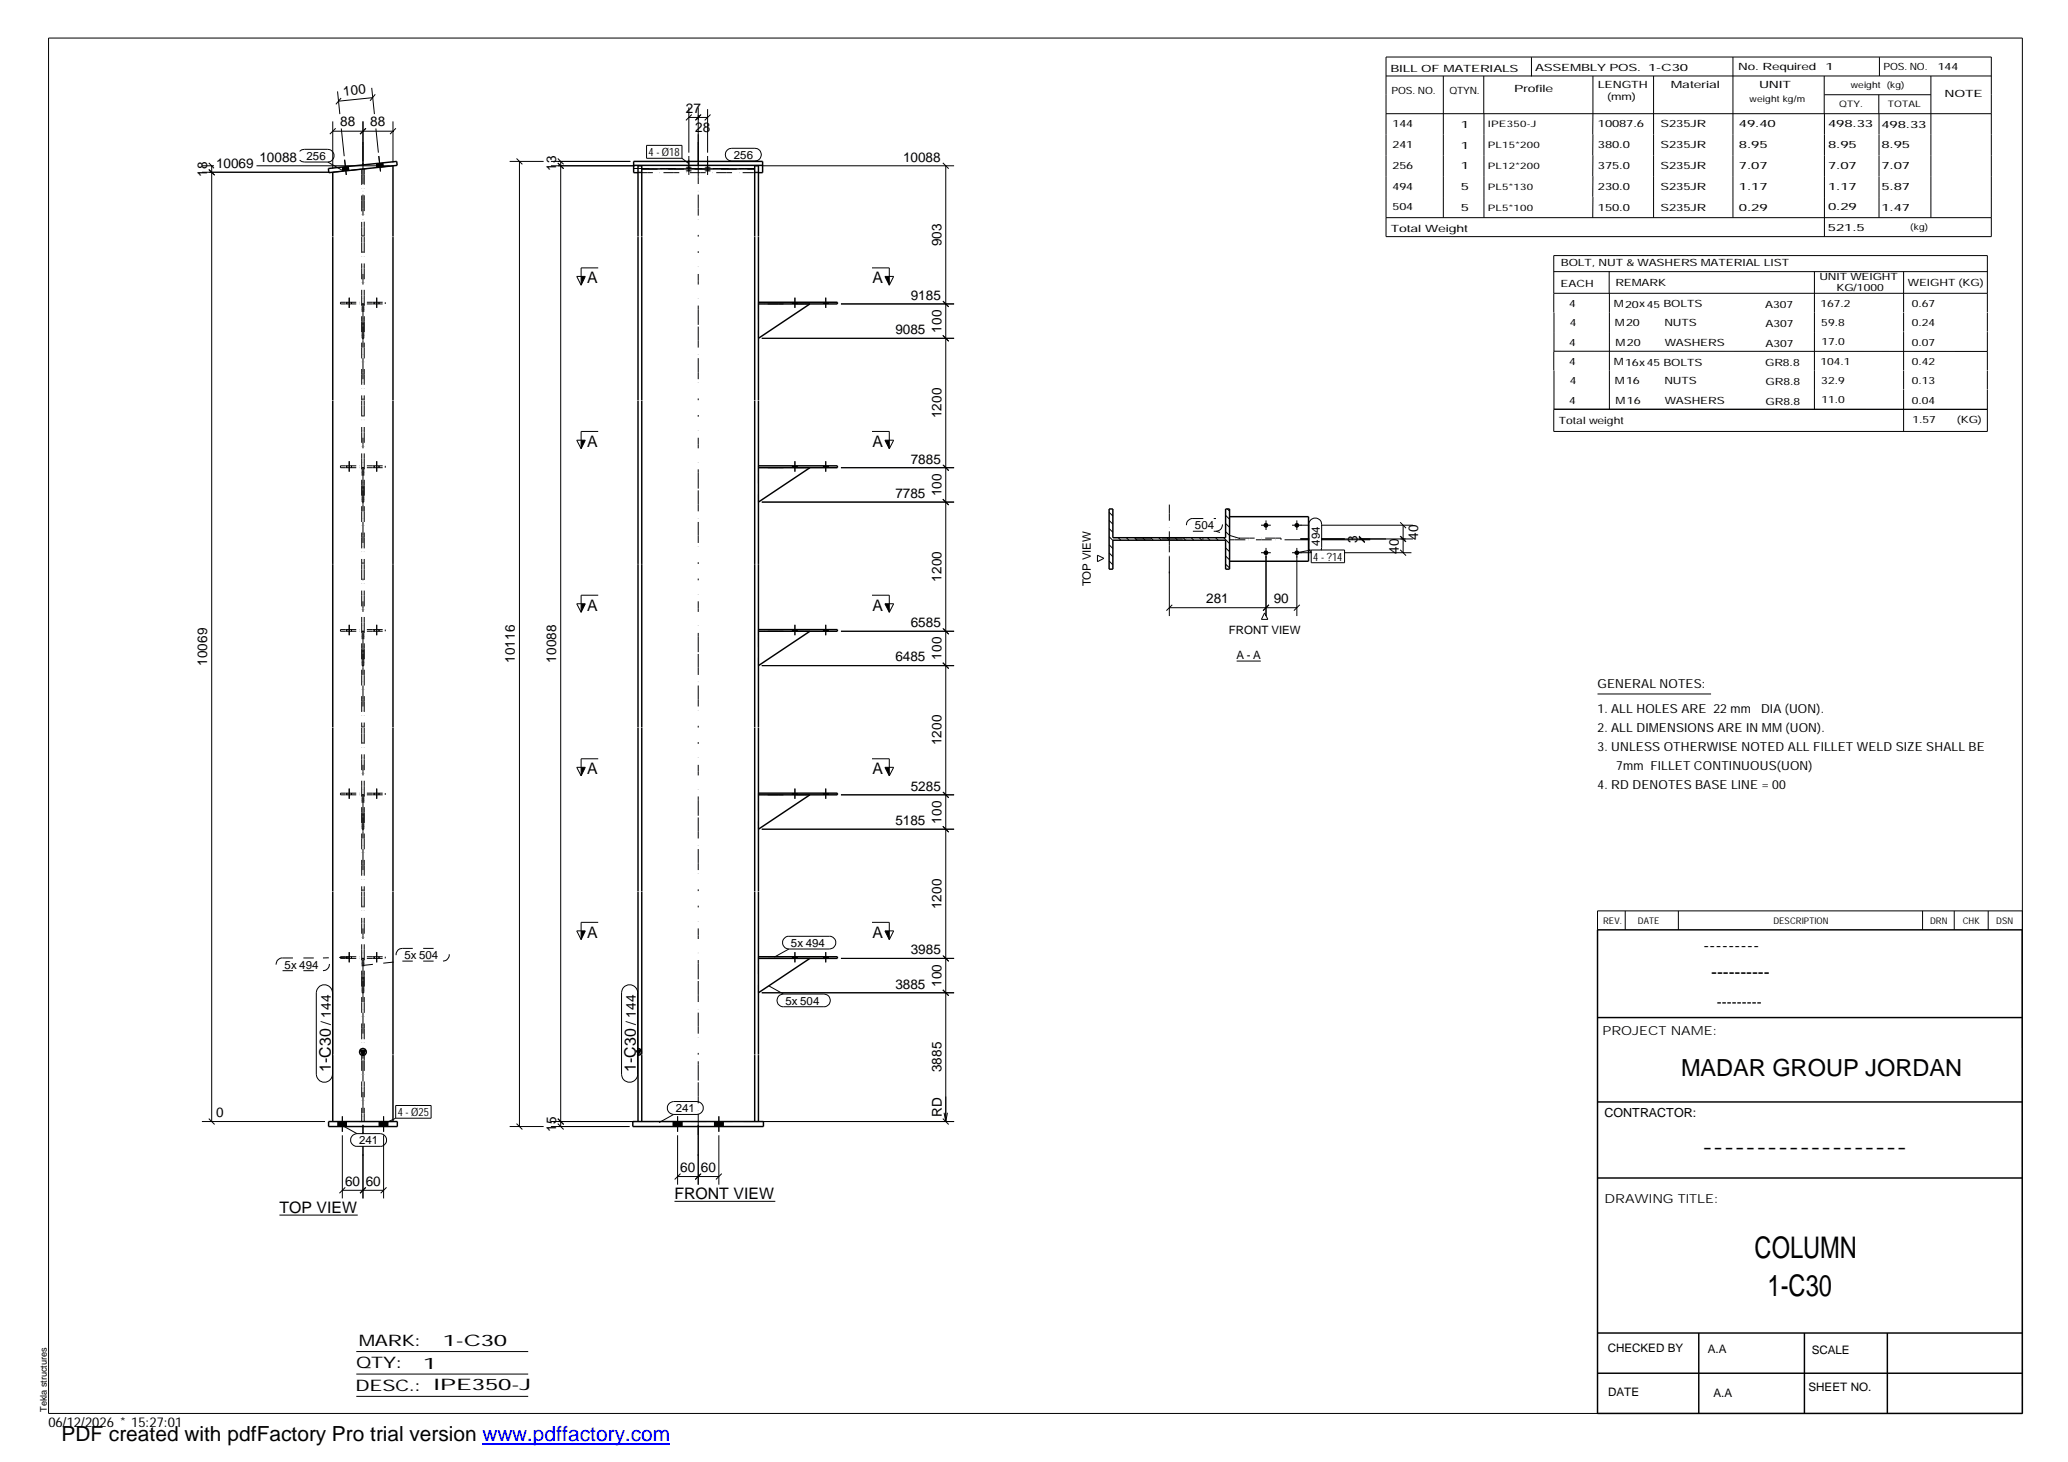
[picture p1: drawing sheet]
<svg xmlns="http://www.w3.org/2000/svg" width="420mm" height="297mm" viewBox="0 0 420 297" stroke-linecap="round" stroke-linejoin="round" font-family="sans-serif">
<g fill="none" stroke="#000" stroke-width=".2">
<path d="M9.9 7.7h401v279.5h-401zM68.6 18.6l.4 4.6M69.3 19.9l-1.1 1.3M75.5 17.9l.6 5.3M75.7 19.8l-7 .8M76.2 19.2l-1 1.3M281.6 11.6h123v36.5h-123zM281.6 15.4h123M293.2 15.4v28.8M301.5 15.4v7.7M311.1 11.6v3.9M323.6 15.4v16.2"/>
<path d="M336 15.4v28.8M352.1 11.6v32.6M370.6 15.4v7.7M370.7 19.2h21.6M381.7 19.2v3.9M381.8 11.6v3.8M392.3 15.4v28.8M41 33.7h2.5M41 35h25.9M42.4 34.4l1.2 1.2-1.1-1.1M42.4 33.1l1.1 1.1M43 33.7v194.2"/>
<path d="M52.1 33.7h27.1M60.9 30.8l.4-.4 .5-.1h4.8a1.29 1.29 0 0 1 1.3 1.3 1.29 1.29 0 0 1-1.3 1.3M60.9 32.5l.4 .3 .5 .1h4.8M66.6 32.9l3 1.7M67.6 26.7h12.2M67.6 24.7v9.6M68.2 26.1l-1.2 1.1M69.3 26.1l.6 5.6M69.6 33.9v.9M70 32.5l.4 3M70.8 33.8l.1 .9M73.7 24.7v8.9"/>
<path d="M74.3 26.1l-1.1 1.1M76.4 26.1l.5 4.9M76.5 33.2l.1 .9M77 31.7l.3 3.1M77.8 33.1l.1 .8M79.8 24.7v8.3M80.4 26.1l-1.2 1.1M103.5 32.8h6.9M104.9 32.2l1.2 1.2M105.5 32.8v196.1M111.9 32.8h16.2M111.9 33.7h17"/>
<path d="M113.3 33.1l1.2 1.2-1.1-1.1M113.3 32.2l1.2 1.2M113.9 32.8v196.1M131.4 29.5h7.2v2.7h-7.2zM138.6 32.2l1.4 1.1M140 21.8v9.2M140 31.7v3.8M140 23.9h3.8M140.5 23.3l-1.1 1.2M141.9 21.8v11.8M142.4 23.3l-1.1 1.2M142.5 23.3l-1.1 1.1"/>
<path d="M143.8 22.2v8.8M143.8 31.7v3.8M144.4 23.3l-1.2 1.2M147.7 30.5l.5-.3 .5-.1h4.7a1.29 1.29 0 0 1 1.3 1.3 1.29 1.29 0 0 1-1.3 1.3h-4.7a1.28 1.28 0 0 1-1.2-.8 1.28 1.28 0 0 1 .2-1.4zM154.8 33.7h39M191.6 33.1l1.1 1.2M192.2 33.7v194.2M281.6 23.1h123M301.5 23.1v21.1M323.6 31.6v4.2M323.6 35.8v4.2M370.7 23.1v25"/>
<path d="M381.8 23.1v21.1M117.2 56.2h1.7l-.8 1.7zM121.5 54.4h-3.4v3.5M177.2 54.4h3.5v3.5M179.8 56.2h1.8l-.9 1.7zM281.6 44.2h123M315.7 59.6h88.1M315.7 55.2h88.1M323.6 40v4.2M326.9 55.1v4.5M327 59.6v23.6M368.6 55.2v28"/>
<path d="M386.8 55.2v8.2M154.8 68.7h39M161 61.4v.4M161.5 60.5v2.1M162 61.4v.4M167.3 61.4v.4M167.8 60.5v2.1M168.3 61.4v.4M170.9 61.8h22.9M191.6 68.1l1.1 1.2M191.6 61.2l1.1 1.1M315.7 71.4v3.9"/>
<path d="M315.7 71.4h88.1M315.7 63.5v7.9M315.7 75.3v7.8M386.8 63.5v3.9M386.8 67.5v7.7M386.8 75.3v3.8M386.8 79.2v8.5M403.8 63.4v-11.5h-88.1v11.6M403.8 63.5v3.9M403.8 67.5v7.7M403.8 75.3v3.8M403.8 79.2v8.5h-88.1v-4.5h88.1"/>
<path d="M117.2 89.4h1.7l-.8 1.8zM121.5 87.7h-3.4v3.5M161 94.6v.4M161.5 93.7v2.1M162 94.6v.4M167.3 94.6v.4M167.8 93.7v2.1M168.3 94.6v.4M170.9 95h22.9M177.2 87.7h3.5v3.5M179.8 89.4h1.8l-.9 1.8zM191.6 94.4l1.1 1.2-1-1.1"/>
<path d="M154.8 102h39M191.6 101.4l1.1 1.2M223 112.8l1.3 .6-1.3 .7zM225.3 104.1l.8 .7M225.3 105.7l.8 .8M225.3 107.4l.8 .7M225.3 109l.8 .8M225.3 110.7l.8 .7M225.3 112.3l.8 .8M225.3 114l.8 .8M227.2 109.2l.5 .6M228.9 109.2l.5 .6"/>
<path d="M230.5 109.2l.5 .6M232.2 109.2l.5 .6M233.8 109.2l.5 .6M235.5 109.2l.4 .6M237.1 109.2l.5 .6M237.6 113v12.2M238.8 109.2l.4 .6M240.4 109.2l.5 .6M242 109.2l.5 .6M243.7 109.2l.5 .6M245.3 109.2l.5 .6M247 109.2l.5 .6"/>
<path d="M248.6 109.2l1.2 1.2M249 104.7l.8 .8M249 106.4l.8 .7M249 108l.8 .8M249 111.3l.8 .8M249 113l.8 .7M249 114.6l.8 .8M249.3 103.4l.5 .4M256.2 112.3h2M256.2 106.7h2M257.2 105.7v2M257.2 111.3v13.9"/>
<path d="M261 109.7h5M262.5 106.7h3.5M263.5 105.7v2M263.5 111.3v13.9M264.2 109.5h1.8M266.4 111.7h6.8v2.6h-6.8zM266.4 111.7l-2.9 .6M268.4 111.8l.1-.5v-4.8a1.29 1.29 0 0 0-1.3-1.3 1.29 1.29 0 0 0-1.3 1.3v5l.5 .8h-3.9M268.4 106.7h18.7M268.4 109.5h18.7M268.4 109.7h10M273.1 112.3h13.7"/>
<path d="M276.1 109.1l1.2 1.2M276.1 108.9l1.2 1.2M276.7 109.5v.2M284.5 111.7l1.2 1.2M284.5 109l1.1 1.1M284.5 106.1l1.2 1.2M284.6 109l1.1 1.1M285.1 106.7v5.6M117.2 122.7h1.7l-.8 1.7zM121.5 120.9h-3.4v3.5M154.8 135.2h39M161 127.9v.4"/>
<path d="M161.5 126.9v2.2M162 127.9v.4M167.3 127.9v.4M167.8 126.9v2.2M168.3 127.9v.4M170.9 128.3h22.9M177.2 120.9h3.5v3.5M179.8 122.7h1.8l-.9 1.7zM191.6 134.6l1.1 1.2M191.6 127.7l1.1 1.1-1-1.1M237.6 123.5h25.9M238.2 122.9l-1.2 1.2"/>
<path d="M251.2 134.3h5M256.9 124.5l.7 1.3h-1.3zM257.8 122.9l-1.2 1.2M264.1 122.9l-1.2 1.2M117.2 155.9h1.7l-.8 1.7zM121.5 154.2h-3.4v3.4M177.2 154.2h3.5v3.4M179.8 155.9h1.8l-.9 1.7zM324.6 141h23M154.8 168.5h39M161 161.1v.4M161.5 160.2v2.1"/>
<path d="M162 161.1v.4M167.3 161.1v.4M167.8 160.2v2.1M168.3 161.1v.4M170.9 161.5h22.9M191.6 167.9l1.1 1.2M191.6 160.9l1.1 1.2-1-1.1M117.2 189.1h1.7l-.8 1.8zM121.5 187.4h-3.4v3.5M159.2 190.8l.8-.6h8.5a1.29 1.29 0 0 1 1.3 1.3 1.29 1.29 0 0 1-1.3 1.3h-8.2a1.31 1.31 0 0 1-1.1-2zM160.3 192.8l-3 1.7M161 194.4v.3"/>
<path d="M161.5 193.4v2.1M162 194.4v.3M167.3 194.4v.3M167.8 193.4v2.1M168.3 194.4v.3M170.9 194.7h22.9M177.2 187.4h3.5v3.5M179.8 189.1h1.8l-.9 1.8zM191.6 194.1l1.1 1.2M330.2 185.1v3.8M341 185.1v3.8M390.6 185.1v3.8"/>
<path d="M397 185.1v3.8M403.9 185.1v3.8M410.9 185.1h-86.3v3.8M64.8 200.6a1.65 1.65 0 0 1 1.7-.4 1.65 1.65 0 0 1 1.1 1.5v16.6a1.65 1.65 0 0 1-1.7 1.6 1.65 1.65 0 0 1-1.6-1.6v-16.6l.1-.6zM126.7 200.6a1.64 1.64 0 0 1 1.8-.4 1.64 1.64 0 0 1 1 1.5v16.6a1.63 1.63 0 0 1-1.6 1.6 1.63 1.63 0 0 1-1.6-1.6v-16.6l.1-.6zM154.8 201.7h39M156.2 200.3l3 1.7M158.2 202.3l1-.3h8.2a1.29 1.29 0 0 1 1.3 1.2 1.29 1.29 0 0 1-1.3 1.3h-8.2a1.3 1.3 0 0 1-1.2-.8 1.3 1.3 0 0 1 .2-1.4zM191.6 201.1l1.1 1.2M41 227.9h25M42.4 227.3l1.2 1.2M68.7 227.9v1"/>
<path d="M69.6 226.8v3.1M69.6 230.7v12.8M69.6 228.7l2.9 1.6M70.4 227.9v1M71.6 230.7l.9-.4h4.8a1.29 1.29 0 0 1 1.2 1.3 1.29 1.29 0 0 1-1.2 1.3h-4.8a1.28 1.28 0 0 1-1.2-.8 1.28 1.28 0 0 1 .3-1.4zM73.7 228.5v1.9M73.7 232.9v10.6M77 227.9v1M77.9 226.8v3.1M77.9 230.7v12.8M78.8 227.9v1M80.4 224.6h7.2v2.6h-7.2z"/>
<path d="M80.4 227.2l-2.5 1.2M103.5 228.9h6.9M104.9 228.3l1.2 1.2M111.9 228.9h16M111.9 227.9h17M113.3 228.3l1.2 1.2M113.3 227.3l1.2 1.2M136 224.2l.9-.4h4.7a1.31 1.31 0 0 1 1.3 1.3 1.31 1.31 0 0 1-1.3 1.3h-4.7a1.31 1.31 0 0 1-1.2-.8 1.31 1.31 0 0 1 .3-1.4zM136.8 227.9v1M136.9 226.4l-3 1.7M137.7 226.8v3.1M137.7 230.7v10"/>
<path d="M137.7 239h8.3M138.3 238.4l-1.2 1.2M138.6 227.9v1M141.9 228.5v12.2M142.5 238.4l-1.2 1.2 1.1-1.1M145.2 227.9v1M146 226.8v3.1M146 230.7v10M146.6 238.4l-1.1 1.2M146.9 227.9v1M154.8 227.9h39M191.6 227.3l1.1 1.2"/>
<path d="M191.8 226.1l.4 1.8M192.5 226.1l-.3 1.8M56.8 246.9h15.9M69.6 241.8h8.3M70.1 241.2l-1.1 1.2M74.3 241.2l-1.1 1.2 1.1-1.1M78.5 241.2l-1.2 1.2M137 244.1h20.5M72.4 274.6h34.9M72.4 279.2h34.9M72.4 283.7h34.9"/>
</g>
<g fill="#000">
<path d="M118.1 56.2h.8l-.8 1.7zM179.8 56.2h.9v1.7zM118.1 89.4h.8l-.8 1.8zM179.8 89.4h.9v1.8zM118.1 122.7h.8l-.8 1.7zM179.8 122.7h.9v1.7zM118.1 155.9h.8l-.8 1.7zM179.8 155.9h.9v1.7zM118.1 189.1h.8l-.8 1.8zM179.8 189.1h.9v1.8zM73.2 213.4h1.1l-.6 1zM129.1 213.4h1.1l-.6 1z"/>
<path d="M69.6 33.9l1.2-.1 .1 .9-1.3 .1z" fill-rule="evenodd"/>
<path d="M69.6 33.9l1.2-.1 .1 .9-1.3 .1z" fill-rule="evenodd"/>
<path d="M76.5 33.2l1.3-.1 .1 .8-1.3 .2z" fill-rule="evenodd"/>
<path d="M76.5 33.2l1.3-.1 .1 .8-1.3 .2z" fill-rule="evenodd"/>
<path d="M139.3 34l.4-.1 .8 .1-.3 .1z" fill-rule="evenodd"/>
<path d="M139.3 34.7l.4-.1 .8 .1-.1 .1h-.9z" fill-rule="evenodd"/>
<path d="M143.1 34l.5-.1 .8 .1-.4 .1z" fill-rule="evenodd"/>
<path d="M143.1 34.7l.5-.1 .8 .1-.2 .1h-.9z" fill-rule="evenodd"/>
<path d="M161 61.4h1v.4h-1z" fill-rule="evenodd"/>
<path d="M161 61.4h1v.4h-1z" fill-rule="evenodd"/>
<path d="M167.3 61.4h1v.4h-1z" fill-rule="evenodd"/>
<path d="M167.3 61.4h1v.4h-1z" fill-rule="evenodd"/>
<path d="M161 94.6h1v.4h-1z" fill-rule="evenodd"/>
<path d="M161 94.6h1v.4h-1z" fill-rule="evenodd"/>
<path d="M167.3 94.6h1v.4h-1z" fill-rule="evenodd"/>
<path d="M167.3 94.6h1v.4h-1z" fill-rule="evenodd"/>
<path d="M161 127.9h1v.4h-1z" fill-rule="evenodd"/>
<path d="M161 127.9h1v.4h-1z" fill-rule="evenodd"/>
<path d="M167.3 127.9h1v.4h-1z" fill-rule="evenodd"/>
<path d="M167.3 127.9h1v.4h-1z" fill-rule="evenodd"/>
<path d="M161 161.1h1v.4h-1z" fill-rule="evenodd"/>
<path d="M161 161.1h1v.4h-1z" fill-rule="evenodd"/>
<path d="M167.3 161.1h1v.4h-1z" fill-rule="evenodd"/>
<path d="M167.3 161.1h1v.4h-1z" fill-rule="evenodd"/>
<path d="M161 194.4h1v.3h-1z" fill-rule="evenodd"/>
<path d="M161 194.4h1v.3h-1z" fill-rule="evenodd"/>
<path d="M167.3 194.4h1v.3h-1z" fill-rule="evenodd"/>
<path d="M167.3 194.4h1v.3h-1z" fill-rule="evenodd"/>
<path d="M68.7 227.9h1.7v1h-1.7z" fill-rule="evenodd"/>
<path d="M68.7 227.9h1.7v1h-1.7z" fill-rule="evenodd"/>
<path d="M77 227.9h1.8v1h-1.8z" fill-rule="evenodd"/>
<path d="M77 227.9h1.8v1h-1.8z" fill-rule="evenodd"/>
<path d="M136.8 227.9h1.8v1h-1.8z" fill-rule="evenodd"/>
<path d="M136.8 227.9h1.8v1h-1.8z" fill-rule="evenodd"/>
<path d="M145.2 227.9h1.7v1h-1.7z" fill-rule="evenodd"/>
<path d="M145.2 227.9h1.7v1h-1.7z" fill-rule="evenodd"/>
<circle cx="257.2" cy="112.3" r=".48"/>
<circle cx="257.2" cy="106.7" r=".48"/>
<circle cx="263.5" cy="112.3" r=".48"/>
<circle cx="263.5" cy="106.7" r=".48"/>
</g>
<g fill="none" stroke="#000" stroke-width=".3">
<path d="M66.7 34.2l13.9-1.4 .1 .8-13.9 1.5zM67.6 35v13.1M79.8 33.7v14.4M128.7 33.6h26.2M129.6 35.1h-.9v-2.3h26.2v2.3h-.8M130.4 34.3h22.9M67.6 48.2v33.1M79.8 48.2v33.1M129.6 48.1v-14.4h.8v14.4M129.6 48.2v33.1M130.4 48.2v33.1M153.3 48.1v-14.4h.8v14.4"/>
<path d="M153.3 48.2v33.1M154.1 48.2v33.1M154.1 61.4h16v.4h-16M164.5 61.8l-10.4 6.9M67.6 81.4v66.4M79.8 81.4v66.4M129.6 81.4v66.4M130.4 81.4v66.4M153.3 81.4v66.4M154.1 81.4v66.4M154.1 94.6h16v.4h-16M164.5 95l-10.4 7"/>
<path d="M225.3 103.4h.8v5.8h22.9v-5.8h.8v12.2h-.8v-5.8h-22.9v5.8h-.8zM249.8 105h16.1v9h-16.1M154.1 127.9h16v.4h-16M164.5 128.3l-10.4 6.9M67.6 147.9v33.1M79.8 147.9v33.1M129.6 147.9v33.1M130.4 147.9v33.1M153.3 147.9v33.1M154.1 147.9v33.1M154.1 161.1h16v.4h-16M164.5 161.5l-10.4 7"/>
<path d="M67.6 181.1v33.2M79.8 181.1v33.2M129.6 181.1v33.2M130.4 181.1v33.2M153.3 181.1v33.2M154.1 181.1v33.2M154.1 194.4h16v.3h-16M164.5 194.7l-10.4 7M324.6 188.9h86.2l.1 98.3h-86.3zM67.6 214.4v13.5M73.2 213.4h1.1l-.6 1zM79.8 214.4v13.5"/>
<path d="M129.5 213a.69 .69 0 0 1 .8 .7 .69 .69 0 0 1-.8 .7M129.5 214.1l.1 .3M129.5 213.4h.7l-.6 1M129.6 214.4v13.5M130.4 214.4v13.5M153.3 214.4v13.5M154.1 214.4v13.5M324.6 206.7h86.3M66.8 227.9h13.9v1h-13.9zM128.6 227.9h26.5v1h-26.5zM324.6 239.3h86.3M324.6 223.9h86.3"/>
<path d="M324.6 270.8h86.3M324.6 279h86.3M345.1 270.8v16.4M366.6 270.8v16.4M383.5 270.8v16.4"/>
<circle cx="73.7" cy="213.7" r=".71"/>
</g>
<g fill="none" stroke="#000" stroke-width=".2" stroke-dasharray="1.1 0 2.1 .7 0 1.4" stroke-linecap="butt">
<path d="M73.5 34.4v13.7M74 34.3v13.8M79.8 33.7l-12.2 1.3M128.7 34.2h26.2M129.6 35h.8M130.4 34.4h22.9M153.3 35h.8M154.1 35.1h-24.5M73.5 48.2v33.1M74 48.2v33.1M69.2 61.4v.4M69.2 61.8h9.1"/>
<path d="M69.2 61.4h9.1M73.6 68.7v-6.9M73.6 61.8h.3M73.9 68.7v-6.9M73.9 61.8h-.3M73.9 68.7h-.3M78.3 61.4v.4M154.1 61.8v-.4M154.1 61.8v6.9M164.5 61.8h-10.4M69.2 94.6v.4M69.2 95h9.1"/>
<path d="M69.2 94.6h9.1M73.5 81.4v33.2M73.6 95h.3M73.9 95h-.3M74 81.4v33.2M78.3 94.6v.4M154.1 95v-.4M154.1 95v7M164.5 95h-10.4M73.5 114.6v33.2M73.6 102v-7M73.9 102v-7"/>
<path d="M73.9 102h-.3M74 114.6v33.2M249.8 105v9M249.8 109.3v.4M249.8 109.7h10.5M260.3 109.7v-.4M260.3 109.3h-10.5M69.2 127.9v.4M69.2 128.3h9.1M69.2 127.9h9.1M73.6 135.2v-6.9M73.6 128.3h.3"/>
<path d="M73.9 135.2v-6.9M73.9 128.3h-.3M73.9 135.2h-.3M78.3 127.9v.4M154.1 128.3v-.4M154.1 128.3v6.9M164.5 128.3h-10.4M73.5 147.9v33.1M74 147.9v33.1M69.2 161.1v.4M69.2 161.5h9.1M69.2 161.1h9.1"/>
<path d="M73.6 168.5v-7M73.6 161.5h.3M73.9 168.5v-7M73.9 161.5h-.3M73.9 168.5h-.3M78.3 161.1v.4M154.1 161.5v-.4M154.1 161.5v7M164.5 161.5h-10.4M69.2 194.4v.3M69.2 194.7h9.1M69.2 194.4h9.1"/>
<path d="M73.5 181.1v33.2M73.6 194.7h.3M73.9 194.7h-.3M74 181.1v33.2M78.3 194.4v.3M154.1 194.7v-.3M154.1 194.7v7M164.5 194.7h-10.4M73.5 214.4v13.5M73.6 201.7v-7M73.9 201.7v-7M73.9 201.7h-.3"/>
<path d="M74 214.4v13.5M67.6 227.9h12.2M129.6 227.9h24.5"/>
</g>
<g fill="none" stroke="#000" stroke-width=".2" stroke-dasharray=".4 3.2 0 .7 1.4 0 2.8 .7 0 1.4 1.4 0 2.8" stroke-linecap="butt">
<path d="M73.7 48.1v-20.7M141.9 48.1v-20.7M73.7 81.3v-33.1M141.9 81.3v-33.1M73.7 114.6v-33.2M141.9 114.6v-33.2M237.6 116.5v-14M244.6 109.5h-14M73.7 147.8v-33.2M141.9 147.8v-33.2M73.7 181v-33.1M141.9 181v-33.1"/>
<path d="M73.7 214.3v-33.2M141.9 214.3v-33.2M73.7 234.9v-2M73.7 230.4v-16M141.9 234.9v-20.5"/>
</g>
<g fill="none" stroke="#000" stroke-width=".2" stroke-dasharray="2.1 2.1" stroke-linecap="butt">
<path d="M70.4 61.8v-.4M71 62.6v-2.1M71.4 61.8v-.4M76 61.8v-.4M76.5 62.6v-2.1M77 61.8v-.4M70.4 95v-.4M71 95.8v-2.1M71.4 95v-.4M76 95v-.4M76.5 95.8v-2.1M77 95v-.4"/>
<path d="M242.4 107.9h4.7M242.4 105.4h4.7M242.4 105.4a1.29 1.29 0 0 0-1.4 1.2 1.29 1.29 0 0 0 1.4 1.3M247.1 107.9a1.29 1.29 0 0 0 1.3-1.3 1.29 1.29 0 0 0-1.3-1.2M251.9 109.4l-4.8-1.5M70.4 128.3v-.4M71 129.1v-2.2M71.4 128.3v-.4M76 128.3v-.4M76.5 129.1v-2.2M77 128.3v-.4M70.4 161.5v-.4"/>
<path d="M71 162.3v-2.1M71.4 161.5v-.4M76 161.5v-.4M76.5 162.3v-2.1M77 161.5v-.4M57.4 197.2h8.2M57.4 194.6h8.2M57.4 194.6a1.29 1.29 0 0 0-1.3 1.3 1.29 1.29 0 0 0 1.3 1.3M65.6 197.2a1.29 1.29 0 0 0 1.3-1.3 1.29 1.29 0 0 0-1.3-1.3M70.4 194.7v-.3M71 195.5v-2.1M71 194.5l-5.4 .1"/>
<path d="M71.4 194.7v-.3M73.7 196.2l8-.9M76 194.7v-.3M76.5 195.5v-2.1M77 194.7v-.3M81.7 195.3h8.3M81.7 192.7h8.3M81.7 192.7a1.29 1.29 0 0 0-1.2 1.3 1.29 1.29 0 0 0 1.2 1.3M90 195.3a1.29 1.29 0 0 0 1.3-1.3 1.29 1.29 0 0 0-1.3-1.3"/>
</g>
<path d="M98 293.3h38.2" fill="none" stroke="#00f" stroke-width=".3"/>
<g font-size="6.1">
<text x="356.5" y="255.5">COLUMN</text>
<text x="359.1" y="263.3">1-C30</text>
</g>
<text font-size="4.8" x="341.5" y="218.6">MADAR GROUP JORDAN</text>
<text font-size="4.2" x="12.5" y="292.7">PDF created with pdfFactory Pro trial version www.pdffactory.com</text>
<g font-size="3.6">
<text x="346.1" y="193.2">---------</text>
<text x="347.7" y="198.6">----------</text>
<text x="345.8" y="234.2">-------------------</text>
</g>
<g font-size="3.2">
<text x="119.3" y="57.6">A</text>
<text x="177.3" y="57.6">A</text>
<text x="119.3" y="90.8">A</text>
<text x="177.3" y="90.8">A</text>
<text x="119.3" y="124.1">A</text>
<text x="177.3" y="124.1">A</text>
<text x="119.3" y="157.3">A</text>
<text x="177.3" y="157.3">A</text>
<text x="119.3" y="190.5">A</text>
<text x="177.3" y="190.5">A</text>
<text x="67.2" y="217.8" transform="rotate(-90 67.2 217.8)">1-C30</text>
<text x="129.2" y="217.8" transform="rotate(-90 129.2 217.8)">1-C30</text>
<text x="137" y="243.6">FRONT VIEW</text>
<text x="56.8" y="246.4">TOP VIEW</text>
<text x="72.9" y="273.5">MARK:</text>
<text x="90" y="273.5">1-C30</text>
<text x="72.4" y="278">QTY:</text>
<text x="86" y="278.1">1</text>
<text x="72.2" y="282.6">DESC.:</text>
<text x="88.1" y="282.4">IPE350-J</text>
</g>
<text font-size="3" x="348.8" y="204.5">---------</text>
<g font-size="2.8">
<text x="69.8" y="19.5" transform="rotate(-6 69.8 19.5)">100</text>
<text x="139.4" y="22.9">27</text>
<text x="69.1" y="25.7">88</text>
<text x="75.2" y="25.7">88</text>
<text x="141.3" y="26.9">28</text>
<text x="42.1" y="35.9" transform="rotate(-90 42.1 35.9)">18</text>
<text x="43.9" y="34.1">10069</text>
<text x="52.7" y="32.9">10088</text>
<text x="113" y="34.8" transform="rotate(-90 113 34.8)">13</text>
<text x="183.5" y="32.9">10088</text>
<text x="191.3" y="50.1" transform="rotate(-90 191.3 50.1)">903</text>
<text x="185" y="60.9">9185</text>
<text x="181.9" y="67.9">9085</text>
<text x="191.3" y="67.6" transform="rotate(-90 191.3 67.6)">100</text>
<text x="191.3" y="85" transform="rotate(-90 191.3 85)">1200</text>
<text x="185" y="94.2">7885</text>
<text x="181.9" y="101.2">7785</text>
<text x="191.3" y="100.8" transform="rotate(-90 191.3 100.8)">100</text>
<text x="275.8" y="110.4" transform="rotate(-90 275.8 110.4)">3</text>
<text x="284.2" y="112.5" transform="rotate(-90 284.2 112.5)">40</text>
<text x="288.2" y="109.7" transform="rotate(-90 288.2 109.7)">40</text>
<text x="191.3" y="118.2" transform="rotate(-90 191.3 118.2)">1200</text>
<text x="245.1" y="122.5">281</text>
<text x="258.8" y="122.5">90</text>
<text x="185" y="127.4">6585</text>
<text x="42.1" y="135.3" transform="rotate(-90 42.1 135.3)">10069</text>
<text x="104.6" y="134.7" transform="rotate(-90 104.6 134.7)">10116</text>
<text x="113" y="134.6" transform="rotate(-90 113 134.6)">10088</text>
<text x="181.9" y="134.4">6485</text>
<text x="191.3" y="134.1" transform="rotate(-90 191.3 134.1)">100</text>
<text x="191.3" y="151.5" transform="rotate(-90 191.3 151.5)">1200</text>
<text x="185" y="160.6">5285</text>
<text x="181.9" y="167.6">5185</text>
<text x="191.3" y="167.3" transform="rotate(-90 191.3 167.3)">100</text>
<text x="191.3" y="184.7" transform="rotate(-90 191.3 184.7)">1200</text>
<text x="185" y="193.9">3985</text>
<text x="181.9" y="200.9">3885</text>
<text x="191.3" y="200.6" transform="rotate(-90 191.3 200.6)">100</text>
<text x="67.2" y="208.2" transform="rotate(-90 67.2 208.2)">/ 144</text>
<text x="129.2" y="208.2" transform="rotate(-90 129.2 208.2)">/ 144</text>
<text x="191.3" y="217.9" transform="rotate(-90 191.3 217.9)">3885</text>
<text x="43.9" y="227">0</text>
<text x="191.3" y="226.9" transform="rotate(-90 191.3 226.9)">RD</text>
<text x="113" y="229.9" transform="rotate(-90 113 229.9)">15</text>
<text x="138.2" y="238.1">60</text>
<text x="142.4" y="238.1">60</text>
<text x="70.1" y="240.9">60</text>
<text x="74.3" y="240.9">60</text>
<text x="9.8" y="290">06/12/2026 * 15:27:01</text>
</g>
<g font-size="2.5">
<text x="324.6" y="139.9">GENERAL NOTES:</text>
<text x="324.6" y="148.7">2. ALL DIMENSIONS ARE IN MM (UON).</text>
<text x="324.6" y="144.9">1. ALL HOLES ARE 22 mm</text>
<text x="357.8" y="144.9">DIA (UON).</text>
<text x="324.6" y="152.5">3. UNLESS OTHERWISE NOTED ALL FILLET WELD SIZE SHALL BE</text>
<text x="324.6" y="160.2">4. RD DENOTES BASE LINE = 00</text>
<text x="328.4" y="156.4">7mm FILLET CONTINUOUS(UON)</text>
<text x="325.6" y="210.3">PROJECT NAME:</text>
<text x="326" y="226.9">CONTRACTOR:</text>
<text x="326" y="244.4">DRAWING TITLE:</text>
</g>
<g font-size="2.4">
<text x="326.7" y="274.7">CHECKED BY</text>
<text x="347" y="275">A.A</text>
<text x="368.1" y="275.1">SCALE</text>
<text x="326.7" y="283.6">DATE</text>
<text x="348.1" y="283.9">A.A</text>
<text x="367.5" y="282.6">SHEET NO.</text>
</g>
<g font-size="2.3">
<text x="62.3" y="32.5">256</text>
<text x="131.8" y="31.7">4 - Ø18</text>
<text x="149.1" y="32.3">256</text>
<text x="242.8" y="107.5">504</text>
<text x="266.8" y="113.9">4 - ?14</text>
<text x="268.1" y="110.9" transform="rotate(-90 268.1 110.9)">494</text>
<text x="221.7" y="119.2" transform="rotate(-90 221.7 119.2)">TOP VIEW</text>
<text x="249.6" y="128.9">FRONT VIEW</text>
<text x="251.2" y="133.8">A - A</text>
<text x="57.8" y="196.8">5x 494</text>
<text x="82.2" y="194.8">5x 504</text>
<text x="160.7" y="192.4">5x 494</text>
<text x="159.6" y="204.1">5x 504</text>
<text x="80.8" y="226.8">4 - Ø25</text>
<text x="137.3" y="226">241</text>
<text x="72.9" y="232.5">241</text>
</g>
<g font-size="2">
<text x="282.5" y="14.6">BILL OF MATERIALS</text>
<text x="311.9" y="14.4">ASSEMBLY POS.</text>
<text x="324.6" y="17.9">LENGTH</text>
<text x="334.9" y="14.4">1-C30</text>
<text x="339.5" y="17.9">Material</text>
<text x="353.1" y="14.2">No. Required</text>
<text x="357.4" y="17.9">UNIT</text>
<text x="370.9" y="14.2">1</text>
<text x="382.7" y="14.2">POS. NO.</text>
<text x="393.7" y="14.3">144</text>
<text x="282.7" y="19.1">POS. NO.</text>
<text x="294.5" y="19">QTYN.</text>
<text x="307.6" y="18.7">Profile</text>
<text x="326.5" y="20.4">(mm)</text>
<text x="395.1" y="19.6">NOTE</text>
<text x="282.9" y="25.8">144</text>
<text x="296.8" y="26">1</text>
<text x="324.7" y="25.9">10087.6</text>
<text x="337.4" y="25.9">S235JR</text>
<text x="353.3" y="25.9">49.40</text>
<text x="371.4" y="25.9">498.33</text>
<text x="382.3" y="25.9">498.33</text>
<text x="282.9" y="30">241</text>
<text x="282.9" y="34.3">256</text>
<text x="296.8" y="30.2">1</text>
<text x="296.8" y="34.4">1</text>
<text x="324.7" y="30.1">380.0</text>
<text x="324.7" y="34.4">375.0</text>
<text x="337.4" y="30.1">S235JR</text>
<text x="337.4" y="34.3">S235JR</text>
<text x="353.3" y="30.1">8.95</text>
<text x="353.3" y="34.4">7.07</text>
<text x="371.4" y="30.1">8.95</text>
<text x="371.4" y="34.3">7.07</text>
<text x="382.3" y="30.2">8.95</text>
<text x="382.3" y="34.4">7.07</text>
<text x="282.9" y="38.5">494</text>
<text x="296.8" y="38.6">5</text>
<text x="324.7" y="38.6">230.0</text>
<text x="337.4" y="38.6">S235JR</text>
<text x="353.3" y="38.6">1.17</text>
<text x="371.4" y="38.6">1.17</text>
<text x="382.3" y="38.6">5.87</text>
<text x="282.6" y="47.1">Total Weight</text>
<text x="282.9" y="42.7">504</text>
<text x="296.8" y="42.9">5</text>
<text x="324.7" y="42.8">150.0</text>
<text x="337.4" y="42.8">S235JR</text>
<text x="353.3" y="42.8">0.29</text>
<text x="371.4" y="46.9">521.5</text>
<text x="371.4" y="42.7">0.29</text>
<text x="382.3" y="42.9">1.47</text>
<text x="317.1" y="58.2">EACH</text>
<text x="317.1" y="54.1">BOLT, NUT &amp; WASHERS MATERIAL LIST</text>
<text x="328.2" y="58.2">REMARK</text>
<text x="369.7" y="57">UNIT WEIGHT</text>
<text x="373.1" y="59.1">KG/1000</text>
<text x="387.6" y="58.1">WEIGHT (KG)</text>
<text x="318.8" y="62.3">4</text>
<text x="327.9" y="62.5">M20x45 BOLTS</text>
<text x="358.6" y="62.5">A307</text>
<text x="369.9" y="62.5">167.2</text>
<text x="388.4" y="62.3">0.67</text>
<text x="318.8" y="70.3">4</text>
<text x="318.9" y="66.2">4</text>
<text x="328.1" y="66.3">M20</text>
<text x="328.3" y="70.3">M20</text>
<text x="338.2" y="66.3">NUTS</text>
<text x="338.2" y="70.3">WASHERS</text>
<text x="358.7" y="66.5">A307</text>
<text x="358.7" y="70.4">A307</text>
<text x="370" y="66.2">59.8</text>
<text x="370.1" y="70.1">17.0</text>
<text x="388.4" y="66.3">0.24</text>
<text x="388.4" y="70.2">0.07</text>
<text x="318.8" y="74.1">4</text>
<text x="318.9" y="77.9">4</text>
<text x="327.9" y="74.2">M16x45 BOLTS</text>
<text x="358.6" y="74.3">GR8.8</text>
<text x="369.9" y="74.2">104.1</text>
<text x="388.4" y="74.2">0.42</text>
<text x="318.8" y="82">4</text>
<text x="328.1" y="78">M16</text>
<text x="328.3" y="82">M16</text>
<text x="338.2" y="78">NUTS</text>
<text x="338.2" y="82">WASHERS</text>
<text x="358.7" y="78.3">GR8.8</text>
<text x="358.7" y="82.2">GR8.8</text>
<text x="370" y="78">32.9</text>
<text x="370.1" y="81.9">11.0</text>
<text x="388.4" y="78">0.13</text>
<text x="388.4" y="82">0.04</text>
<text x="316.7" y="86.2">Total weight</text>
<text x="388.6" y="86">1.57</text>
<text x="397.6" y="86">(KG)</text>
</g>
<g font-size="1.9">
<text x="325.7" y="187.8">REV.</text>
<text x="332.8" y="187.6">DATE</text>
<text x="360.3" y="187.7">DESCRIPTION</text>
<text x="392.1" y="187.6">DRN</text>
<text x="398.8" y="187.6">CHK</text>
<text x="405.6" y="187.7">DSN</text>
<text x="9.5" y="286.8" transform="rotate(-90 9.5 286.8)">Tekla structures</text>
</g>
<g font-size="1.8">
<text x="376" y="17.9">weight (kg)</text>
<text x="355.5" y="20.7">weight kg/m</text>
<text x="373.6" y="21.7">QTY.</text>
<text x="383.5" y="21.8">TOTAL</text>
<text x="302.3" y="25.9">IPE350-J</text>
<text x="302.3" y="30.1">PL15*200</text>
<text x="302.3" y="34.3">PL12*200</text>
<text x="302.3" y="38.6">PL5*130</text>
<text x="302.3" y="42.8">PL5*100</text>
<text x="388.1" y="46.7">(kg)</text>
</g>
</svg>
